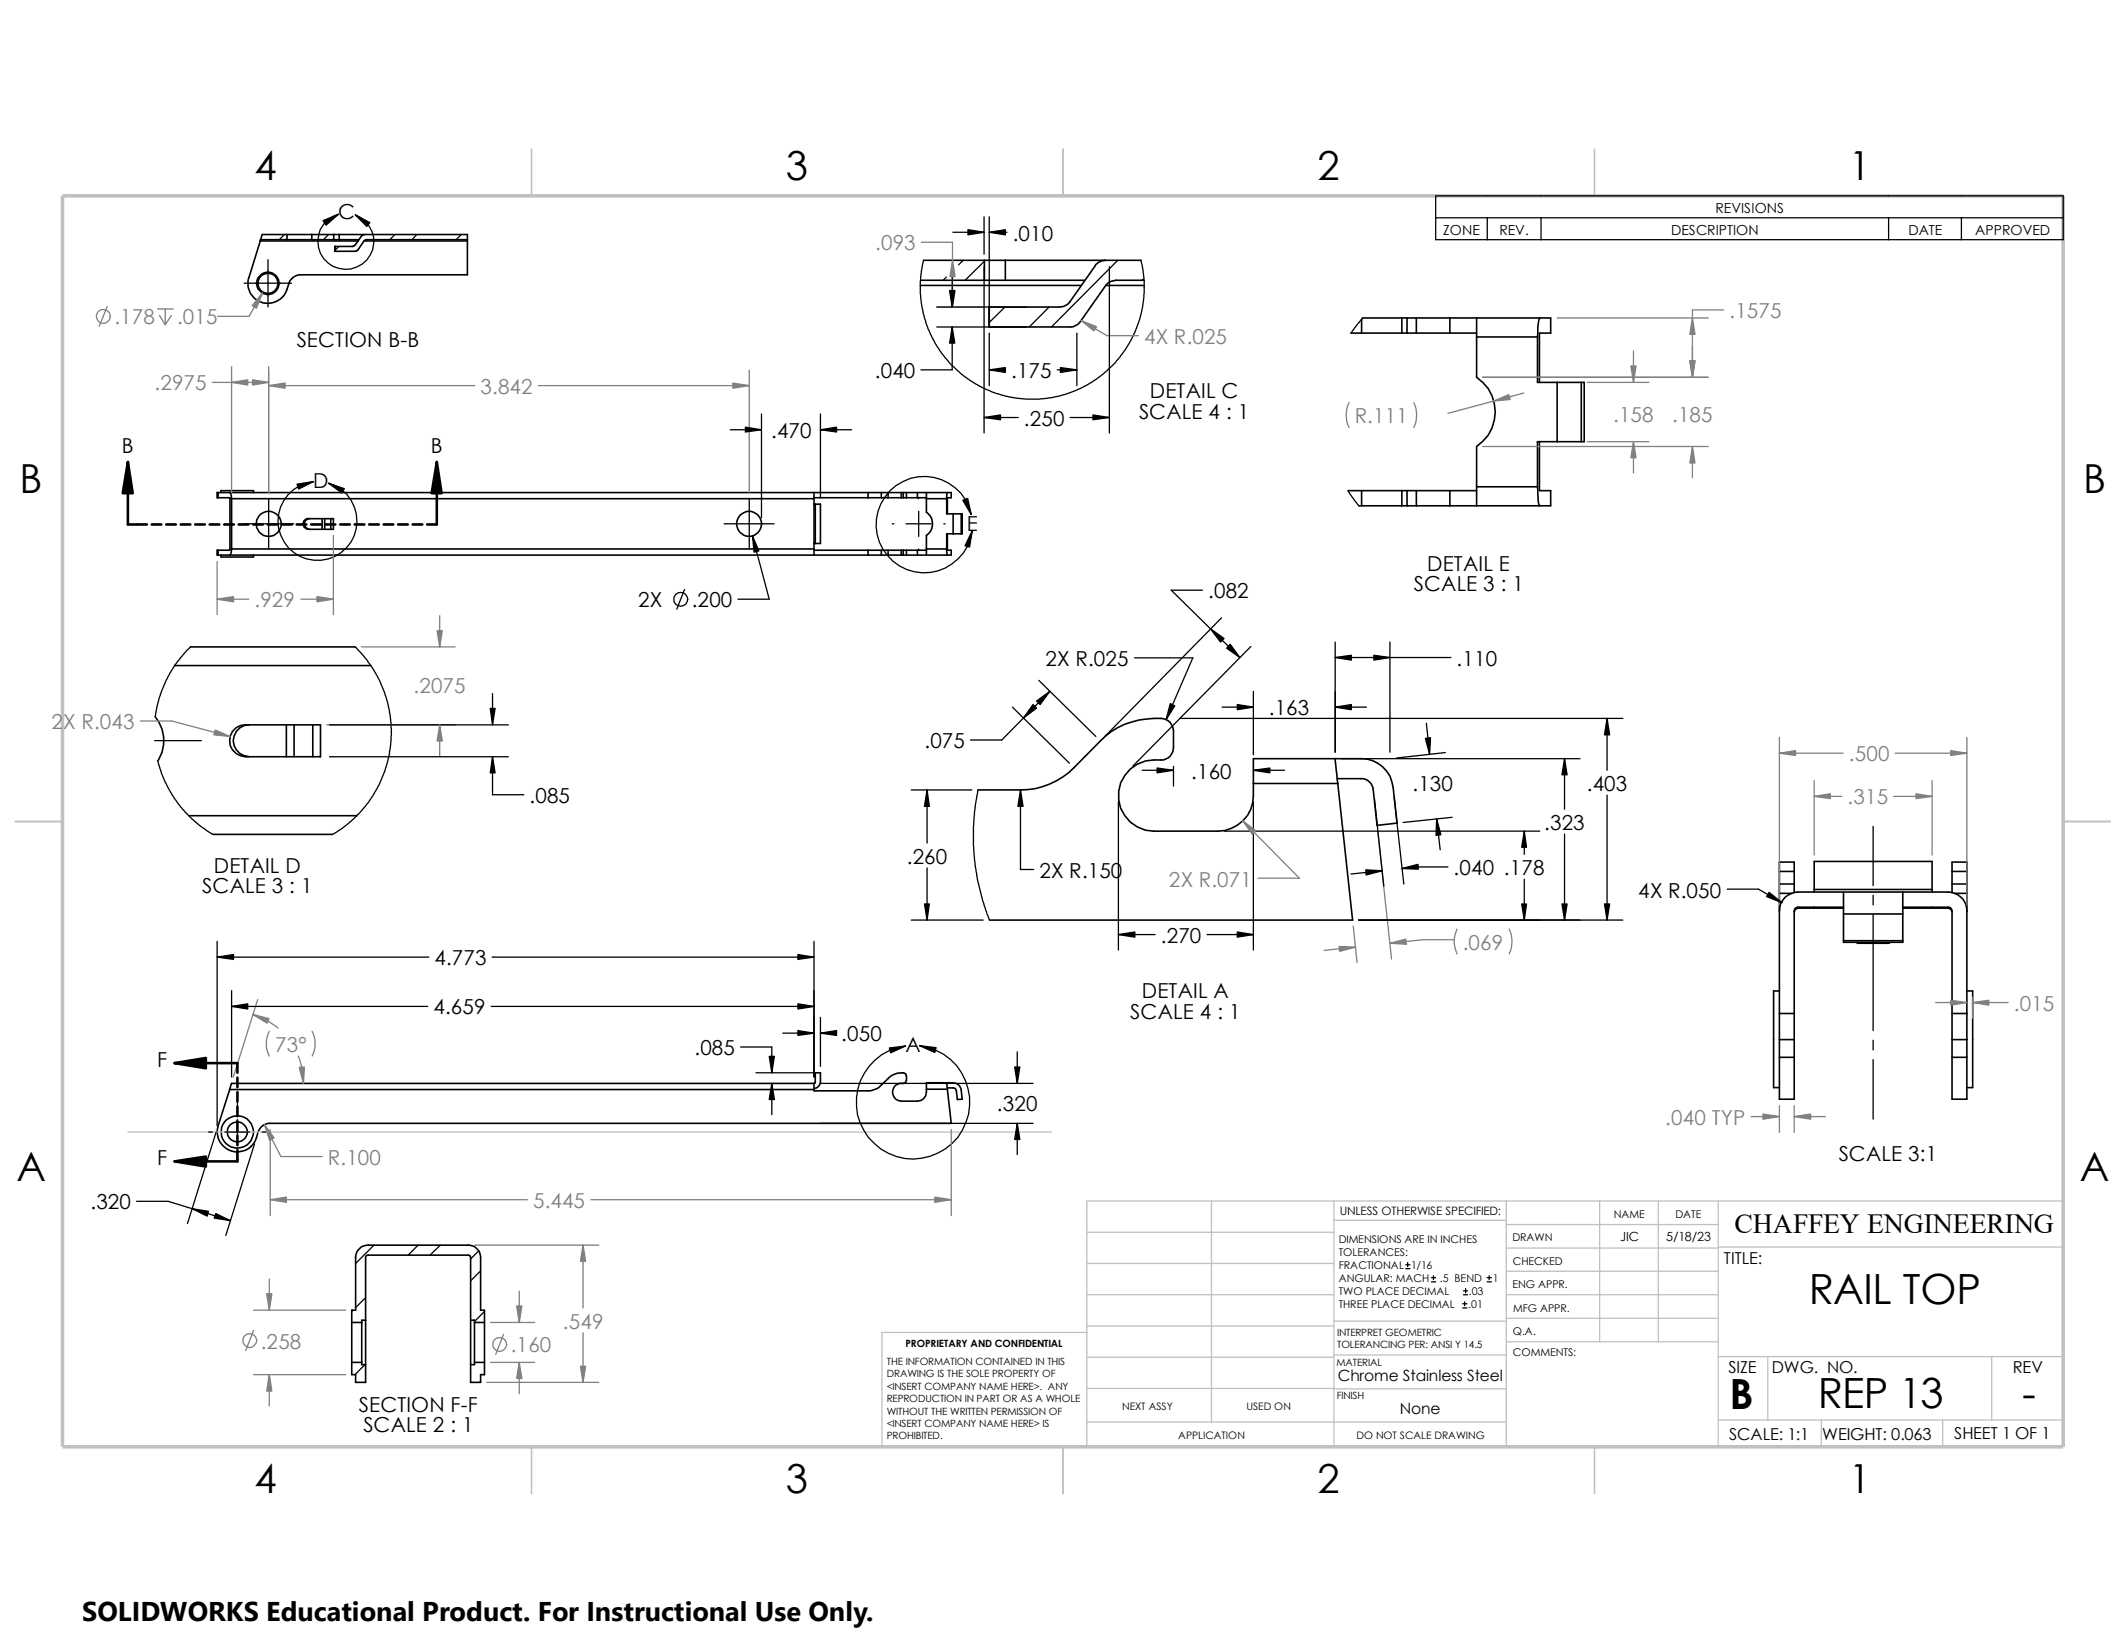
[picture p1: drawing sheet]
<svg xmlns="http://www.w3.org/2000/svg" width="279mm" height="216mm" viewBox="0 0 279 216" stroke-linecap="round" stroke-linejoin="round" font-family="sans-serif">
<g fill="none" stroke="#c0c0c0" stroke-width=".17">
<path d="M16.8 148.8h121.4M159.2 157.8v29.1M175.3 157.8v32.3M198 157.8v32.3M210.2 157.8v18.5M217.9 157.8v18.5M225.8 157.8v32.3M271.1 157.8h-128.3v32.3M142.8 178.4h32.5M142.8 174.2h32.5M142.8 170.1h32.5M142.8 166h32.5"/>
<path d="M142.8 161.9h32.5M142.8 175.1h-26.9v15M175.3 178.1h22.7M175.3 160.4h22.7M175.3 173.6h22.7M198 167h27.8M198 164h27.8M198 160.9h27.8M198 170.1h27.8M198 173.2h27.8M198 176.3h27.8M225.8 178.3h45.3"/>
<path d="M225.8 163.9h45.3M232.3 178.3v8.3M261.7 178.3v8.3M142.8 186.9h55.2M142.8 182.5h32.5M175.3 182.5h22.7M225.8 186.6h45.3M239.4 186.6v3.5M255.3 186.6v3.5"/>
</g>
<path d="M69.8 19.6v6.1M139.7 19.6v6.1M209.5 19.6v6.1M2 107.9h6.2M271.1 107.9h6.2M69.8 190.1v6.2M139.7 190.1v6.2M209.5 190.1v6.2" fill="none" stroke="#c0c0c0" stroke-width=".21"/>
<path d="M8.2 25.7h262.9v164.4h-262.9z" fill="none" stroke="#c0c0c0" stroke-width=".47"/>
<g fill="none" stroke="#000" stroke-width=".21">
<path d="M34.2 31.7l-1.5 4.7a2.62 2.62 0 0 0 1.7 3.3 2.62 2.62 0 0 0 3.3-1.7l.3-.7a1.63 1.63 0 0 1 1.5-1.2h21.9v-4.4M34.2 31.7h12.9M34.2 31.5h3.5M34.2 31.5v.2M37.7 31.5h3.3M37.7 30.8h-3.2l-.3 .7M37.7 30.8v.7M37.7 30.8h3.3M41 30.8h2.9M41 31.5h2.9M41 30.8v.7M43.9 31.5h.7"/>
<path d="M43.9 30.8v.7M43.9 30.8h.7M44.6 30.8h16.8v.7M44.6 31.5h2.6M44.6 30.8v.7M47.8 30.8l-.3 .2-.9 1.3-.2 .1h-2.4v.6h2.8l.2-.1 .8-1.2 .3-.2h13.3M47.9 31.7h13.5M61.4 31.5v.2M120.9 37.5h21.2M121 36.8h8.4M121.4 34.2h8M129.4 34.2h2.7"/>
<path d="M129.4 34.2v2.6M129.4 36.8h2.7M132.1 36.8h10.5M132.1 34.2h17.8M132.1 34.2v2.6M145.2 34.2a1.64 1.64 0 0 0-1.3 .7l-3.3 4.7a1.81 1.81 0 0 1-1.3 .7h-9.3v2.7h10.6a1.81 1.81 0 0 0 1.4-.8l3.3-4.7a1.81 1.81 0 0 1 1.3-.7h3.8M145.3 37.5h5.1M177.5 43.8h1.4M178.9 43.8h5.3M178.9 42v1.8M179.1 41.8h5.1M184.2 41.8v2"/>
<path d="M184.2 43.8h.7M184.2 41.8h.7M184.9 41.8v2M184.9 43.8h1.2M184.9 41.8h1.2M186.1 43.8h4.4M186.1 41.8h4.4M186.1 41.8v2M190.5 41.8v2M190.5 43.8h3.6M190.5 41.8h3.6M194.1 41.8h9.7v2h-1.5v6.4"/>
<path d="M194.1 44.3v5.3a5.4 5.4 0 0 1 0 9.1v5.3M194.1 44.3h8M194.1 41.8v2.5M202.1 44.3v5.9h2.5M202.3 58v6.4l1.5 .1v2h-9.7M202.4 41.8a4.7 4.7 0 0 0-.3 2v.5M204.6 58h-2.5v6M204.6 50.2v7.8M204.6 58h3.2M204.6 50.2h3.2M207.8 50.2h.4v7.8h-.4M207.8 50.2v7.8"/>
<path d="M28.7 65.4h1.5v6.8v.1h-1.5M28.7 64.7h-.2v.7h.2M28.7 72.3h-.2v.6h.2M28.7 64.7h85.4M28.7 72.9h85.4M28.7 64.7v.7M28.7 72.3v.6M29 64.7v-.2h4.3v.2M29 72.9v.3h4.3v-.3M30.2 64.7l.2 .4v.4M30.4 72.1v.5l-.2 .3M30.4 65.5h76.6"/>
<path d="M30.4 72.1h76.6M30.4 65.5v6.6M40 68.4l.3-.2h3.5v1.4h-3.3a.72 .72 0 0 1-.5-1.2zM40.7 68.2a.7 .7 0 0 0-.7 .7 .7 .7 0 0 0 .7 .7M42.3 68.2v1.4M42.7 68.2v1.4M43.5 68.2v1.4M107 71.4h.1M107 66.3h.1M107 64.7v.8M107 72.1v.8M107 65.4h7.1"/>
<path d="M107 72.3h7.1M107 65.5v6.6M107.1 66.3h.7v5.1h-.7M107.1 66.3v5.1M114.1 65.4h1.7M114.1 64.7h1.7M114.1 72.9h1.7M114.1 72.3h1.7M114.1 64.7v.7M114.1 72.3v.6M115.8 65.4h.9M115.8 64.7h.9"/>
<path d="M115.8 72.9h.9M115.8 72.3h.9M115.8 64.7v.7M115.8 72.3v.6M116.7 64.7v.7M116.7 72.3v.6M116.7 64.7h1.7M116.7 65.4h1.7M116.7 72.9h1.7M116.7 72.3h1.7M118.4 64.7v.7M118.4 72.3v.6"/>
<path d="M118.4 65.4h.3M118.4 64.7h.3M118.4 72.9h.3M118.4 72.3h.3M118.7 65.4h.4M118.7 72.9h.4M118.7 64.7v.7M118.7 72.3v.6M118.7 64.7h.4M118.7 72.3h.4M119.1 65.4h1.5M119.1 64.7h1.5"/>
<path d="M119.1 64.7v.7M119.1 72.3v.6M119.1 72.9h1.5M119.1 72.3h1.5M120.6 64.7v.7M120.6 72.3v.6M120.6 65.4h1.2M120.6 64.7h1.2M120.6 72.9h1.2M120.6 72.3h1.2M121.8 64.7v.8M121.8 72.1v.8"/>
<path d="M121.8 64.7h3.2v.7h-.5v2.1M121.8 65.5v1.8a1.85 1.85 0 0 1 0 3.1v1.7M121.8 65.5h2.6M121.8 72.1h2.6M124.4 65.5v2h.9M124.4 72.1l.1 .8M124.5 64.7l-.1 .8M124.5 70.1v2.2h.5v.6h-3.2M125.3 70.1h-.9v2M125.3 67.5v2.6M125.3 70.1h1M125.3 67.5h1"/>
<path d="M126.3 67.5h.1v2.6h-.1M126.3 67.5v2.6M177.2 64.5h1.7M178.6 66.5h.3M178.9 66.5h5.3M178.9 64.5h5.3M178.9 64.5v2M184.2 64.5v2M184.2 66.5h.7M184.2 64.5h.7M184.9 64.5v2M184.9 66.5h1.2"/>
<path d="M184.9 64.5h1.2M186.1 64.5v2M186.1 66.5h4.4M186.1 64.5h4.4M190.5 64.5v2M190.5 66.5h3.6M190.5 64.5h3.6M194.1 64h8M194.1 64v2.5M202.1 64v1.7l.3 .8M20.4 94.2a4.9 4.9 0 0 1 .3 5.8M22.9 87.5h25.8"/>
<path d="M25 85h21.7M30.6 96.1l.4-.5 .6-.3 .7-.1h9.8v4.2h-9.8a2.12 2.12 0 0 1-1.7-3.3zM32.8 95.2a2.1 2.1 0 0 0-2.2 2.1 2.1 2.1 0 0 0 2.2 2.1M37.6 95.2v4.2M38.7 95.2v4.2M41.1 95.2v4.2M175.5 99.7l.3 3.3M24.8 107.2h22.1M28 109.6h15.7M164.7 103a6.3 6.3 0 0 1-.7 4.1 4.9 4.9 0 0 1-3.9 2.1h-8.5a4.7 4.7 0 0 1-4.6-4.7 4.7 4.7 0 0 1 4.6-4.6h1a1.59 1.59 0 0 0 1.6-1.7v-2.1a1.66 1.66 0 0 0-1.6-1.7 10.4 10.4 0 0 0-8 3l-3.5 3.5a9.9 9.9 0 0 1-7 2.9h-5.6M164.7 103h11.1M175.7 102.3h3.2a1.6 1.6 0 0 1 1.6 1.5l.5 4.7 2.6-.3-.5-4.7a4.2 4.2 0 0 0-4.2-3.8h-14.2v3.3"/>
<path d="M175.8 103l2 17.9h-47.8M233.8 119.7a2.46 2.46 0 0 1 2.5-2.5h19.7a2.51 2.51 0 0 1 2.5 2.5M233.8 114.5v-1.2h2v1.2M233.8 116.2v1.2M233.8 117.4v2.3M233.8 114.5v1.7M233.8 119.7v13.5M233.8 114.5h2M233.8 116.2h2M233.8 117.4h1.7M235.8 116.2v1.1M235.8 114.5v1.7"/>
<path d="M238.4 119.2v.1M238.4 117.2v-4h15.5v4M238.4 116.9h15.5M242.3 119.2h-6a.5 .5 0 0 0-.5 .5v13.5M242.3 119.3h-6a.6 .6 0 0 0-.5 .5M242.3 117.2v2.9M250.1 117.2v2.9M250.1 119.2h5.9a.59 .59 0 0 1 .5 .5v13.5M250.1 119.3h5.9a.6 .6 0 0 1 .5 .5M253.9 119.2v.1M256.5 114.5v-1.2h2v1.2M256.5 116.2v1.1"/>
<path d="M256.5 114.5v1.7M256.5 114.5h2M256.5 116.2h2M256.9 117.4h1.6M258.5 117.4v2.3M258.5 114.5v1.7M258.5 119.7v13.5M258.5 116.2v1.2M233.8 133.2v3.4M233.8 138.9v5.5h2v-5.5M233.8 130.2h-.7v12.7h.7M233.8 133.2h2"/>
<path d="M233.8 136.6v2.3M233.8 136.6h2M233.8 138.9h2M235.8 136.6v2.3M235.8 133.2v3.4M242.3 123.6h7.8M242.3 120.1v3.7h7.8v-3.7M242.3 120.1h7.8M244.1 123.8v.2h4.2v-.2M256.5 133.2v3.4M256.5 138.9v5.5h2v-5.5M256.5 133.2h2"/>
<path d="M256.5 136.6v2.3M256.5 136.6h2M256.5 138.9h2M258.5 130.2h.7v12.7h-.7M258.5 136.6v2.3M258.5 133.2v3.4M30.2 143.2h76.8M107 142.4v.8M107 142.4l.1-.1v-1.3h.7v1.2a.87 .87 0 0 1-.8 .8M107 142.4h-76.6l-.2 .8M121.8 143.1a1.31 1.31 0 0 1-1.2 1.6h-2.2a1.18 1.18 0 0 1-1.1-1.3 1.18 1.18 0 0 1 1.4-1 .43 .43 0 0 0 .4-.5v-.5a.59 .59 0 0 0-.9-.4l-.5 .1-.6 .3-1.3 1.2a2.58 2.58 0 0 1-1.7 .7h-7.1v-.1M121.8 143.1h2.7"/>
<path d="M124.4 142.3l.1 .8M124.5 143h.8a.37 .37 0 0 1 .4 .3l.1 1.2 .6-.1-.1-1.1a1.09 1.09 0 0 0-1-1h-3.5v.8M124.5 143.1l.5 4.5h-89.5a1.85 1.85 0 0 0-1.8 1.9 2.64 2.64 0 0 1-3.3 1.7 2.64 2.64 0 0 1-1.7-3.2l1.5-4.8M46.2 173.8v-1.6h.5v-6.9a1.66 1.66 0 0 1 1.7-1.7h13.1a1.66 1.66 0 0 1 1.7 1.7v6.9h.5v1.6M46.2 179v1.6h.5v1.1h1.3v-2.4M46.2 179h1.3M46.2 173.8h1.3M46.2 173.8v5.2M47.5 179v.3h.5M47.5 173.8v5.2M48 173.5v-8.2a.3 .3 0 0 1 .4-.4h13.1a.3 .3 0 0 1 .3 .4v8.2M48 173.5h-.5v.3"/>
<path d="M48 173.5v5.8M61.8 173.5v5.8M61.8 173.5h.6v.3M62.4 179h1.3M62.4 173.8h1.3M62.4 179v.3h-.6M62.4 173.8v5.2M63.7 173.8v5.2M63.7 179v1.6h-.5v1.1h-1.4v-2.4"/>
<circle cx="35.2" cy="37.2" r="1.46"/>
<circle cx="35.2" cy="37.2" r="1.31"/>
<circle cx="35.3" cy="68.8" r="1.64"/>
<circle cx="98.4" cy="68.8" r="1.64"/>
<circle cx="31.2" cy="148.7" r="1.31"/>
<circle cx="31.2" cy="148.7" r="2.11"/>
</g>
<g fill="none" stroke="#000" stroke-width=".17">
<path d="M32.1 37.2h6.2M35.2 34.1v6.2M37.4 30.8l-.7 .7M43.2 30.8l-.7 .7M44.5 28.2a3.7 3.7 0 0 0-2.1 5.5 3.7 3.7 0 0 0 6 .3 3.7 3.7 0 0 0-1.7-5.8M44.5 32.4l-.5 .5M51.9 30.8l-.7 .7M54.8 30.8l-.7 .7M60.6 30.8l-.7 .7M121.4 34.2l-.3 1.5-.2 1.3v1.6l.3 1.7 .3 1.4 .5 1.6 .8 1.7 1 1.5 .9 1.1 1.6 1.5 1.2 .9 1.2 .8 1.6 .7 1.4 .4 1.8 .4 1.2 .2h1.9l1.7-.3 1.6-.3 1.6-.6 1.2-.6 1.9-1.3 1.4-1.2 1.2-1.3 1.1-1.7 .8-1.5 .7-1.9 .4-1.4 .2-1.8v-1.8l-.5-2.6M124.4 36.4l-.4 .4M125.1 36.2v4.1"/>
<path d="M125.2 30.5h4.1M126.6 34.2l-.6 .6M129.3 28.5v4.9M129.3 35.1v21.8M129.4 34.3l-2.6 2.5M130 30.5h2.3M130 28.5v13.6M145.8 35.1v21.8M146.9 34.2l-8.7 8.8M150.3 36.6l-.2 .2M188.7 25.7h82.4v5.8h-82.4zM188.7 28.6h82.4"/>
<path d="M195.5 28.6v2.9M202.5 28.6v2.9M248.2 28.6v2.9M257.8 28.6v2.9M96 56.5h4.1M100.1 54.4v13.6M107.8 54.4v11M107.8 56.5h4.1M123.1 43h11.8M123.1 40.3h11.8M125.1 43v5.6h-4.1M129.3 54.9h4.5"/>
<path d="M130 43.8v6.9M130 48.6h2.1M132.1 40.3l-2.1 2.1M137.9 40.3l-2.6 2.7M138.9 48.6h2.6M140.6 54.9h5.2M141.5 43.8v6.9M179.1 41.8l-1.6 2M32 68.8h6.6M35.3 65.5v6.6M41.2 63.3a5.2 5.2 0 0 0-4.2 7.3 5.2 5.2 0 0 0 8.3 1.6 5.2 5.2 0 0 0-1.2-8.4l-.9-.3M90 77.5l-1.1 2.6"/>
<path d="M95.2 68.8h6.5M98.5 65.5v6.6M98.9 70.4l2.2 8.3h-4.1M117.3 68.8h.2M119.1 68.8h3.3M120.7 65.4v.1M120.7 67.2v3.3M120.7 72.1v.2M124 68.8h.2M127.6 67.6a6.3 6.3 0 0 0-9-4.3 6.3 6.3 0 0 0-1.9 9.8 6.3 6.3 0 0 0 9.9-.5l.6-.8 .4-1 .2-1M158 77.6h-4.1l9 8.8M177.2 64.5l1.4 2"/>
<path d="M20.3 97.3h6.2M20.7 100l.5 1.5 .5 1.2 .9 1.7 .8 1.2 2 2.1 1.3 1.1 1.3 .8M25 85l-1.6 1.8-1.3 2-1 2.4-.4 1.5-.3 1.5M43.3 99.4h23.5M43.3 95.2h23.5M46.7 85l.8 .9 1.4 1.8 1 1.8 .6 1.5 .6 2.1 .3 1.5v1.7v1.5l-.3 1.7-.5 1.7-.8 2-.9 1.5-1.3 1.8-1.2 1.2-1.4 1.1-1.3 .8M64.7 99.4v5h4.1M64.7 91.1v4.1M133.1 92.9l7.4 7.4M136.5 89.4l7.5 7.4M138 90.8l-6.3 6.4h-4.1M149.1 86.4h7.7l-3.6 8.2"/>
<path d="M155 94.4h58.3M160.5 81.2l-15.3 15.6M160.6 92.9h4.1M164.4 85l-15.5 15.7M164.7 90.8v8.4M175.5 86.4h15.2M175.5 92.9h4.1M175.5 84.4v14.4M176.3 99.7h31.3M182.7 84.4v14.4M187.5 95l.4 4.1M189.9 98.9l-6.4 .7"/>
<path d="M205.6 99.7v6.6M211.2 94.4v6.8M119.8 103.8h7.9M121.8 103.8v7M121.8 114v6.9M128.5 103.8l-.3 1.9-.3 2.8v2.7l.2 1.7 .3 2.6 .8 2.9 .8 2.5M134.1 103.8v10.5h1.7M147 105.4v19.4M150.1 101.2h4.1M154.2 100.7v2.6M160.9 109.2h41.5M164.7 105.4v19.4"/>
<path d="M164.7 101.2h4.1M180.6 105l1.3 11.5M181.7 114.4l-4.2 .5M183.2 104.7l1.3 11.5M188.8 107.6l.5 4.1M190.3 113.9h-4.1l-2 .2M190.8 107.4l-6.4 .7M200.3 109.2v3.1M200.3 115.5v5.4M205.6 109.6v11.3M211.2 104.5v16.4M227 116.8h4.1l3.1 1.8"/>
<path d="M246.2 108.6v7.8M246.2 117.6v1.3M28.5 125.8h27.8M28.5 123.7v24.2M30.4 132.2h25.8M30.4 130.2v11.3M64.6 132.2h42.4M64.7 125.8h42.3M97.3 137.6h4.1v3.4M102.9 135.8h4.1M107 123.7v17.8M107.8 133.7v6.4"/>
<path d="M107.8 135.8h2M119.8 120.9h9.4M120.9 137.4a7.5 7.5 0 0 1 5.8 10.7 7.5 7.5 0 0 1-12 1.9 7.5 7.5 0 0 1 2.2-12l1-.3 1.1-.2M133.7 138.2v4.2M147 122.8h4.8M158.6 122.8h6.1M178.6 120.9h34.7M246.2 120.2v15.2M246.2 136.7v1.3M246.2 139.2v7.9M17.9 157.9h4.2l8.2 2.5M27.4 148.8h.5"/>
<path d="M28.4 148.8l-3.8 12M29.5 148.8h3.3M31.2 145v.5M31.2 147.1v3.3M31.2 152v.5M33.4 150.3l-3.7 12M34.5 148.8h.4M99.4 141h7.6M101.4 142.4v4.1M107.8 142.4h28M107.8 147.6h28M133.7 147.6v4.1"/>
<path d="M46.4 172.2l-.2 .1M48 179.3l-1.3 1.3M48 170.5l-1.3 1.3M49.1 163.6l-2.4 2.4M54.9 163.6l-1.3 1.3M57.9 163.6l-1.4 1.3M62.9 164.4l-1.1 1M63.2 167l-1.4 1.3M63.7 172.3l-1.3 1.4M184.7 166.7h.6M184.7 166.2h.6M185 165.9v.6"/>
<path d="M188.1 168.4h.6M188.1 167.9h.6M188.4 167.6v.5M192.2 171.9h.6M192.2 171.3h.6M192.3 170.1h.6M192.3 169.6h.6M192.5 171.1v.5M192.6 169.3v.6M195.5 168.4h.5M195.5 167.9h.5M195.7 167.6v.5"/>
<path d="M63.2 181.5l-.2 .2"/>
<circle cx="89.5" cy="78.8" r=".92"/>
</g>
<g fill="none" stroke="#808080" stroke-width=".17">
<path d="M34.5 38.5l-1.8 3.1h-4.1M121.1 31.8h4.1v8.5M14.1 40.3l-1.1 2.6M20.7 40.6h2.1M21 41.4l.7 1.3M21.7 40.6v2.1M22.5 41.4l-.8 1.3M27.9 50.2h7.4M30.4 48.2v16.5M35.3 48.2v16.5M35.3 50.7h27.1M70.7 50.7h27.8"/>
<path d="M98.5 48.6v16.1M123.1 40.3h6.1M142.1 42.1l3.4 2h4.1M177.3 52.9a3.7 3.7 0 0 0 0 3.3M185.8 52.9a3.7 3.7 0 0 1 0 3.3M194.9 58.7h29.6M194.9 49.6h29.6M200.3 51.6l-10 2.7M204.6 41.8h19.9M208.6 58h8.1M208.6 50.2h8.1M214.7 46.1v4.1"/>
<path d="M214.7 58v4.1M222.4 58.7v4.1M226.5 40.7h-4.1v8.9M28.5 73.8v7M28.5 78.7h4.2M39.5 78.7h4.3M43.8 70.4v10.4M18.5 94.7h4.1l7.6 2.1M42.9 95.2h16.9M47.5 85h12.3M57.8 80.9v4.1M57.8 95.2v4.2"/>
<path d="M233.8 96.9v22M233.8 99h8.4M249 99h9.5M258.5 96.9v22M163.3 107.9l7.5 7.5h-5.5M181.1 109.3l1.8 16.7M238.4 104.6h3.7M238.4 102.6v9.8M248.9 104.6h5M253.9 102.6v9.8M33.2 133.3a9.4 9.4 0 0 1 3.3 1.8M33.9 131.4l-3.3 10.2"/>
<path d="M35.4 135.5a3.7 3.7 0 0 0 0 3.3M39.2 138.8a9.9 9.9 0 0 1 .7 3.6M41 135.5a3.7 3.7 0 0 1 0 3.3M177.8 121.7l.6 4.8M178.1 124.5l-4.1 .4M191.1 123.5h-4.1l-4.3 .5M191.5 122.1a3.7 3.7 0 0 0 0 3.2M198.3 122.1a3.7 3.7 0 0 1 0 3.2M254.4 131.7h4.1M259.2 131v2.8M259.2 131.7h4.7M34.8 147.8l2.1 4.2h5.4"/>
<path d="M35.5 157.6h33.8M35.5 148.4v11.3M77.6 157.6h47.4M125 148.4v11.3M230.1 146.7h3.7M233.8 145.3v3.5M235.8 146.7h4.1M235.8 145.3v3.5M33.3 174.8l-1 2.7M33.3 172.2h12.1M35.4 168.1v4.1M62.4 163.6h16.3"/>
<path d="M64.5 173.8h5.8M64.5 179h5.8M66.2 175.3l-1 2.7M68.2 169.7v4.1M68.2 179v4.1M76.6 163.6v8.3M76.6 175.1v6.6M33.3 180.6h12.1M35.4 180.6v4.1M64 181.7h14.7"/>
<circle cx="13.6" cy="41.6" r=".91"/>
<circle cx="32.8" cy="176.1" r=".91"/>
<circle cx="65.7" cy="176.7" r=".91"/>
</g>
<g fill="#808080" stroke="#808080" stroke-width=".17">
<path d="M76.6 163.6l.4 2.1h-.7z"/>
<path d="M76.3 179.5h.7l-.4 2.2z"/>
<path d="M35.4 180.6l.3 2.2h-.6z"/>
<path d="M35.1 170h.6l-.3 2.2z"/>
<path d="M67.9 171.6h.7l-.4 2.2z"/>
<path d="M68.2 179l.4 2.1h-.7z"/>
<path d="M35.5 157.6l2.1-.3v.7z"/>
<path d="M34.8 147.8l1.2 1.7-.6 .4z"/>
<path d="M122.9 157.3l2.1 .3-2.1 .4z"/>
<path d="M39.3 140.3l.7-.1-.1 2.2z"/>
<path d="M33.2 133.3l2.1 .6-.2 .6z"/>
<path d="M34.5 38.5l-.8 2-.6-.3z"/>
<path d="M28.3 95.9l1.9 .9-2.1-.2z"/>
<path d="M57.4 82.9h.7l-.3 2.1z"/>
<path d="M57.8 95.2l.3 2.2h-.7z"/>
<path d="M231.7 146.4l2.1 .3-2.1 .4z"/>
<path d="M235.8 146.7l2.2-.3v.7z"/>
<path d="M256.4 98.6l2.1 .4-2.1 .3z"/>
<path d="M233.8 99l2.2-.4v.7z"/>
<path d="M251.8 104.3l2.1 .3-2.1 .3z"/>
<path d="M238.4 104.6l2.1-.3v.6z"/>
<path d="M259.2 131.7l2.2-.3v.7z"/>
<path d="M256.4 131.4l2.1 .3-2.1 .4z"/>
<path d="M214.3 48.1h.7l-.3 2.1z"/>
<path d="M222.4 58.7l.4 2.1h-.7z"/>
<path d="M222.1 47.4h.7l-.4 2.2z"/>
<path d="M196.3 52.7l2-.8 .2 .6z"/>
<path d="M214.7 58l.3 2.2h-.7z"/>
<path d="M222.4 41.8l.4 2.1h-.7z"/>
<path d="M96.3 50.3l2.2 .4-2.2 .3z"/>
<path d="M35.3 50.7l2.2-.4v.7z"/>
<path d="M33.2 49.9l2.1 .3-2.1 .4z"/>
<path d="M30.4 50.2l2.2-.3v.7z"/>
<path d="M28.5 78.7l2.2-.3v.7z"/>
<path d="M41.7 78.4l2.1 .3-2.1 .4z"/>
<path d="M142.1 42.1l2 .8-.3 .6z"/>
<path d="M124.8 38.2h.7l-.3 2.1z"/>
<path d="M125.2 34.2l.3 2.2h-.7z"/>
<path d="M163.3 107.9l1.8 1.3-.5 .4z"/>
<path d="M176 124.4l2.1 .1-2 .5z"/>
<path d="M182.7 124l2-.6 .1 .7z"/>
</g>
<g fill="#000" stroke="#000" stroke-width=".17">
<path d="M42.5 29l2-.8-1.7 1.4zM46.7 28.2l1.9 1.1-.4 .5zM127.2 30.2l2.1 .3-2.1 .4zM130 30.5l2.1-.3v.7zM98 56.1l2.1 .4-2.1 .3zM107.8 56.5l2.1-.4v.7zM125.1 43l.4 2.1h-.7zM124.8 38.2h.7l-.4 2.1zM129.3 54.9l2.2-.4v.7zM130 48.6l2.1-.3v.6zM139.4 48.3l2.1 .3-2.1 .3zM143.6 54.5l2.2 .4-2.2 .3z"/>
<path d="M39 63.6l2.2-.3-2 1zM43.2 63.5l2.1 .7-.4 .6zM98.9 70.4l.8 2-.6 .2zM126.5 65.7l.7-.2 .4 2.1zM127.8 69.8l-.4 2.1-.6-.2zM64.7 99.4l.4 2.2h-.7zM64.4 93.1h.7l-.4 2.1zM135.8 92.6l.4 .4-1.7 1.4zM136.2 92.1l1.8-1.3-1.3 1.8zM153.8 92.5l.6 .3-1.2 1.8zM159.1 82.6l1.8 1.3-.5 .5zM161.7 84.7l1.2 1.7-1.7-1.2z"/>
<path d="M162.6 92.6l2.1 .3-2.1 .4zM175.5 92.9l2.1-.3v.7zM175.5 86.4l2.1-.3v.6zM180.6 86.1l2.1 .3-2.1 .3zM187.3 97l.7-.1-.1 2.2zM205.6 99.7l.4 2.1h-.7zM211.2 94.4l.3 2.2h-.6zM121.8 103.8l.3 2.2h-.6zM134.1 103.8l.4 2.2h-.7zM152.1 100.9l2.1 .3-2.1 .4zM164.7 101.2l2.2-.3v.7zM179.5 114.3l2.2 .1-2.2 .6z"/>
<path d="M184.2 114.1l2.2-.5v.6zM188.8 107.6l.6 2.1-.7 .1zM200.3 109.2l.3 2.1h-.6zM232.5 117.3l1.7 1.3-2-.8zM28.5 125.8l2.2-.4v.7zM30.4 132.2l2.2-.3v.7zM104.9 135.4l2.1 .4-2.1 .3zM104.9 125.4l2.1 .4-2.1 .3zM104.9 131.9l2.1 .3-2.1 .4zM107.8 135.8l2.1-.4v.7zM116.9 137.7l2.1-.2-1.9 .8zM120.9 137.4l2.1 .3-.1 .6z"/>
<path d="M121.5 118.8h.6l-.3 2.1zM147 122.8l2.1-.3v.6zM162.6 122.5l2.1 .3-2.1 .3zM200 118.8h.6l-.3 2.1zM205.3 118.8h.7l-.4 2.1zM210.9 118.8h.6l-.3 2.1zM25.3 158.8l2.1 .4-.2 .6zM101.4 142.4l.4 2.1h-.7zM101.1 138.8h.7l-.4 2.2zM133.3 140.2h.7l-.3 2.2zM133.7 147.6l.3 2.1h-.7zM28.4 159.5l1.9 .9-2.1-.3z"/>
</g>
<g fill="none" stroke="#000" stroke-width=".34">
<path d="M16.8 60.7v8.2h2.5M19.9 68.9h1.3M21.8 68.9h1.3M23.7 68.9h1.3M25.7 68.9h1.2M27.6 68.9h1.2M29.5 68.9h1.2M31.4 68.9h1.2M33.3 68.9h1.2M35.2 68.9h1.2M37.1 68.9h1.3M39 68.9h1.3"/>
<path d="M40.9 68.9h1.3M42.8 68.9h1.3M44.7 68.9h1.3M46.6 68.9h1.3M48.5 68.9h1.3M50.4 68.9h1.3M52.3 68.9h1.3M54.2 68.9h1.3M57.4 60.7v8.2h-1.3M22.9 139.7h8.3v1.3M31.2 151.1v1.5h-8.3M31.2 141.6v1.3"/>
<path d="M31.2 143.5v1.3M31.2 145.4v1.3M31.2 147.3v1.3M31.2 149.2v1.3"/>
</g>
<path d="M16.8 60.7l.6 4.1h-1.3zM57.4 60.7l.6 4.1h-1.3zM22.9 139.7l4.2-.7v1.4zM22.9 152.6l4.2-.6v1.3z" fill="#000" stroke="#000" stroke-width=".34"/>
<path d="M10.8 209.2h104.1v6.7h-104.1z" fill="#fff"/>
<g font-size="5.5">
<text x="237.7" y="171.4">RAIL TOP</text>
<text x="227.3" y="185.2">B</text>
<text x="238.9" y="185.1">REP 13</text>
<text x="265.8" y="185.1">-</text>
</g>
<g font-size="5.3">
<text x="33.4" y="23.7">4</text>
<text x="103.3" y="23.7">3</text>
<text x="173.1" y="23.7">2</text>
<text x="243" y="23.7">1</text>
<text x="2.6" y="64.7">B</text>
<text x="273.8" y="64.7">B</text>
<text x="2.2" y="155.2">A</text>
<text x="273.3" y="155.2">A</text>
<text x="33.4" y="196.2">4</text>
<text x="103.3" y="196.2">3</text>
<text x="173.1" y="196.2">2</text>
<text x="243" y="196.2">1</text>
</g>
<g font-size="3.6">
<text x="228" y="162">CHAFFEY ENGINEERING</text>
<text x="10.8" y="213">SOLIDWORKS Educational Product. For Instructional Use Only.</text>
</g>
<g font-size="2.7">
<text x="44.4" y="28.8">C</text>
<text x="133.1" y="31.6">.010</text>
<text x="39" y="45.6">SECTION B-B</text>
<text x="115" y="49.7">.040</text>
<text x="132.9" y="49.7">.175</text>
<text x="151.1" y="52.3">DETAIL C</text>
<text x="16" y="59.6">B</text>
<text x="56.6" y="59.6">B</text>
<text x="101.3" y="57.5">.470</text>
<text x="134.6" y="55.9">.250</text>
<text x="149.7" y="55">SCALE 4 : 1</text>
<text x="41.1" y="64.1">D</text>
<text x="127" y="69.7">E</text>
<text x="185.8" y="77.7">SCALE 3 : 1</text>
<text x="187.6" y="75">DETAIL E</text>
<text x="83.9" y="79.8">2X</text>
<text x="90.9" y="79.8">.200</text>
<text x="158.8" y="78.6">.082</text>
<text x="137.4" y="87.5">2X R.025</text>
<text x="191.4" y="87.5">.110</text>
<text x="166.7" y="94">.163</text>
<text x="121.5" y="98.3">.075</text>
<text x="69.6" y="105.5">.085</text>
<text x="156.5" y="102.3">.160</text>
<text x="185.6" y="103.9">.130</text>
<text x="208.5" y="103.9">.403</text>
<text x="119.2" y="113.5">.260</text>
<text x="202.9" y="109.1">.323</text>
<text x="26.6" y="117.4">SCALE 3 : 1</text>
<text x="28.1" y="114.7">DETAIL D</text>
<text x="136.6" y="115.4">2X R.150</text>
<text x="191" y="115">.040 .178</text>
<text x="215.3" y="117.9">4X R.050</text>
<text x="152.6" y="123.9">.270</text>
<text x="57.1" y="126.8">4.773</text>
<text x="150.1" y="131.2">DETAIL A</text>
<text x="57" y="133.3">4.659</text>
<text x="110.6" y="136.8">.050</text>
<text x="148.5" y="133.9">SCALE 4 : 1</text>
<text x="20.7" y="140.2">F</text>
<text x="91.3" y="138.6">.085</text>
<text x="119" y="138.2">A</text>
<text x="131" y="146">.320</text>
<text x="20.7" y="153.1">F</text>
<text x="241.6" y="152.6">SCALE 3:1</text>
<text x="11.9" y="158.9">.320</text>
<text x="47.2" y="185.5">SECTION F-F</text>
<text x="47.8" y="188.2">SCALE 2 : 1</text>
</g>
<g font-size="2.7" fill="#808080">
<text x="115" y="32.9">.093</text>
<text x="227.3" y="41.8">.1575</text>
<text x="15" y="42.6">.178</text>
<text x="23.3" y="42.6">.015</text>
<text x="150.4" y="45.2">4X R.025</text>
<text x="20.3" y="51.3">.2975</text>
<text x="63.2" y="51.8">3.842</text>
<text x="178" y="55.6">R.111</text>
<text x="212" y="55.4">.158</text>
<text x="219.7" y="55.4">.185</text>
<text x="33.4" y="79.8">.929</text>
<text x="6.8" y="95.8">2X R.043</text>
<text x="54.3" y="91.1">.2075</text>
<text x="243" y="100">.500</text>
<text x="242.8" y="105.7">.315</text>
<text x="153.6" y="116.5">2X R.071</text>
<text x="192.2" y="124.8">.069</text>
<text x="264.7" y="132.8">.015</text>
<text x="36.1" y="138.2">73°</text>
<text x="218.9" y="147.8">.040 TYP</text>
<text x="43.1" y="153.1">R.100</text>
<text x="70.1" y="158.8">5.445</text>
<text x="34.3" y="177.2">.258</text>
<text x="67.1" y="177.7">.160</text>
<text x="74" y="174.6">.549</text>
</g>
<g font-size="2.2">
<text x="226.6" y="166.1">TITLE:</text>
<text x="227.2" y="180.4">SIZE</text>
<text x="232.8" y="180.4">DWG. NO.</text>
<text x="264.5" y="180.5">REV</text>
<text x="227.2" y="189.2">SCALE: 1:1</text>
<text x="239.5" y="189.2">WEIGHT: 0.063</text>
<text x="256.8" y="189.1">SHEET 1 OF 1</text>
</g>
<g font-size="2">
<text x="175.8" y="181.5">Chrome Stainless Steel</text>
<text x="184" y="185.8">None</text>
</g>
<g font-size="1.8">
<text x="225.5" y="27.9">REVISIONS</text>
<text x="189.7" y="30.8">ZONE</text>
<text x="197.1" y="30.8">REV.</text>
<text x="219.6" y="30.8">DESCRIPTION</text>
<text x="250.8" y="30.8">DATE</text>
<text x="259.6" y="30.8">APPROVED</text>
</g>
<g font-size="1.7">
<text x="212.9" y="163">JIC</text>
<text x="219" y="163.1">5/18/23</text>
</g>
<text font-size="1.5" x="176.1" y="159.7">UNLESS OTHERWISE SPECIFIED:</text>
<g font-size="1.4">
<text x="212.1" y="160">NAME</text>
<text x="220.2" y="160.1">DATE</text>
<text x="175.9" y="163.4">DIMENSIONS ARE IN INCHES</text>
<text x="175.9" y="165.1">TOLERANCES:</text>
<text x="175.9" y="166.8">FRACTIONAL 1/16</text>
<text x="198.8" y="163.1">DRAWN</text>
<text x="198.8" y="166.3">CHECKED</text>
<text x="175.9" y="170.2">TWO PLACE DECIMAL</text>
<text x="175.9" y="171.9">THREE PLACE DECIMAL</text>
<text x="175.9" y="168.5">ANGULAR: MACH</text>
<text x="189.2" y="168.5">.5 BEND</text>
<text x="193" y="171.9">.01</text>
<text x="193" y="170.2">.03</text>
<text x="196.2" y="168.5">1</text>
<text x="198.8" y="169.3">ENG APPR.</text>
<text x="198.8" y="172.4">MFG APPR.</text>
<text x="198.8" y="175.4">Q.A.</text>
<text x="198.8" y="178.1">COMMENTS:</text>
<text x="147.5" y="185.3">NEXT ASSY</text>
<text x="163.8" y="185.3">USED ON</text>
<text x="154.9" y="189.1">APPLICATION</text>
<text x="178.3" y="189.1">DO NOT SCALE DRAWING</text>
</g>
<g font-size="1.3">
<text x="116.5" y="179.3">THE INFORMATION CONTAINED IN THIS</text>
<text x="119" y="177">PROPRIETARY AND CONFIDENTIAL</text>
<text x="175.6" y="179.5">MATERIAL</text>
<text x="175.7" y="177.1">TOLERANCING PER: ANSI Y 14.5</text>
<text x="175.7" y="175.5">INTERPRET GEOMETRIC</text>
<text x="116.5" y="181">DRAWING IS THE SOLE PROPERTY OF</text>
<text x="116.5" y="182.6">&lt;INSERT COMPANY NAME HERE&gt;. ANY</text>
<text x="116.5" y="184.2">REPRODUCTION IN PART OR AS A WHOLE</text>
<text x="116.5" y="185.9">WITHOUT THE WRITTEN PERMISSION OF</text>
<text x="175.7" y="183.9">FINISH</text>
<text x="116.5" y="189.1">PROHIBITED.</text>
<text x="116.5" y="187.5">&lt;INSERT COMPANY NAME HERE&gt; IS</text>
</g>
</svg>
